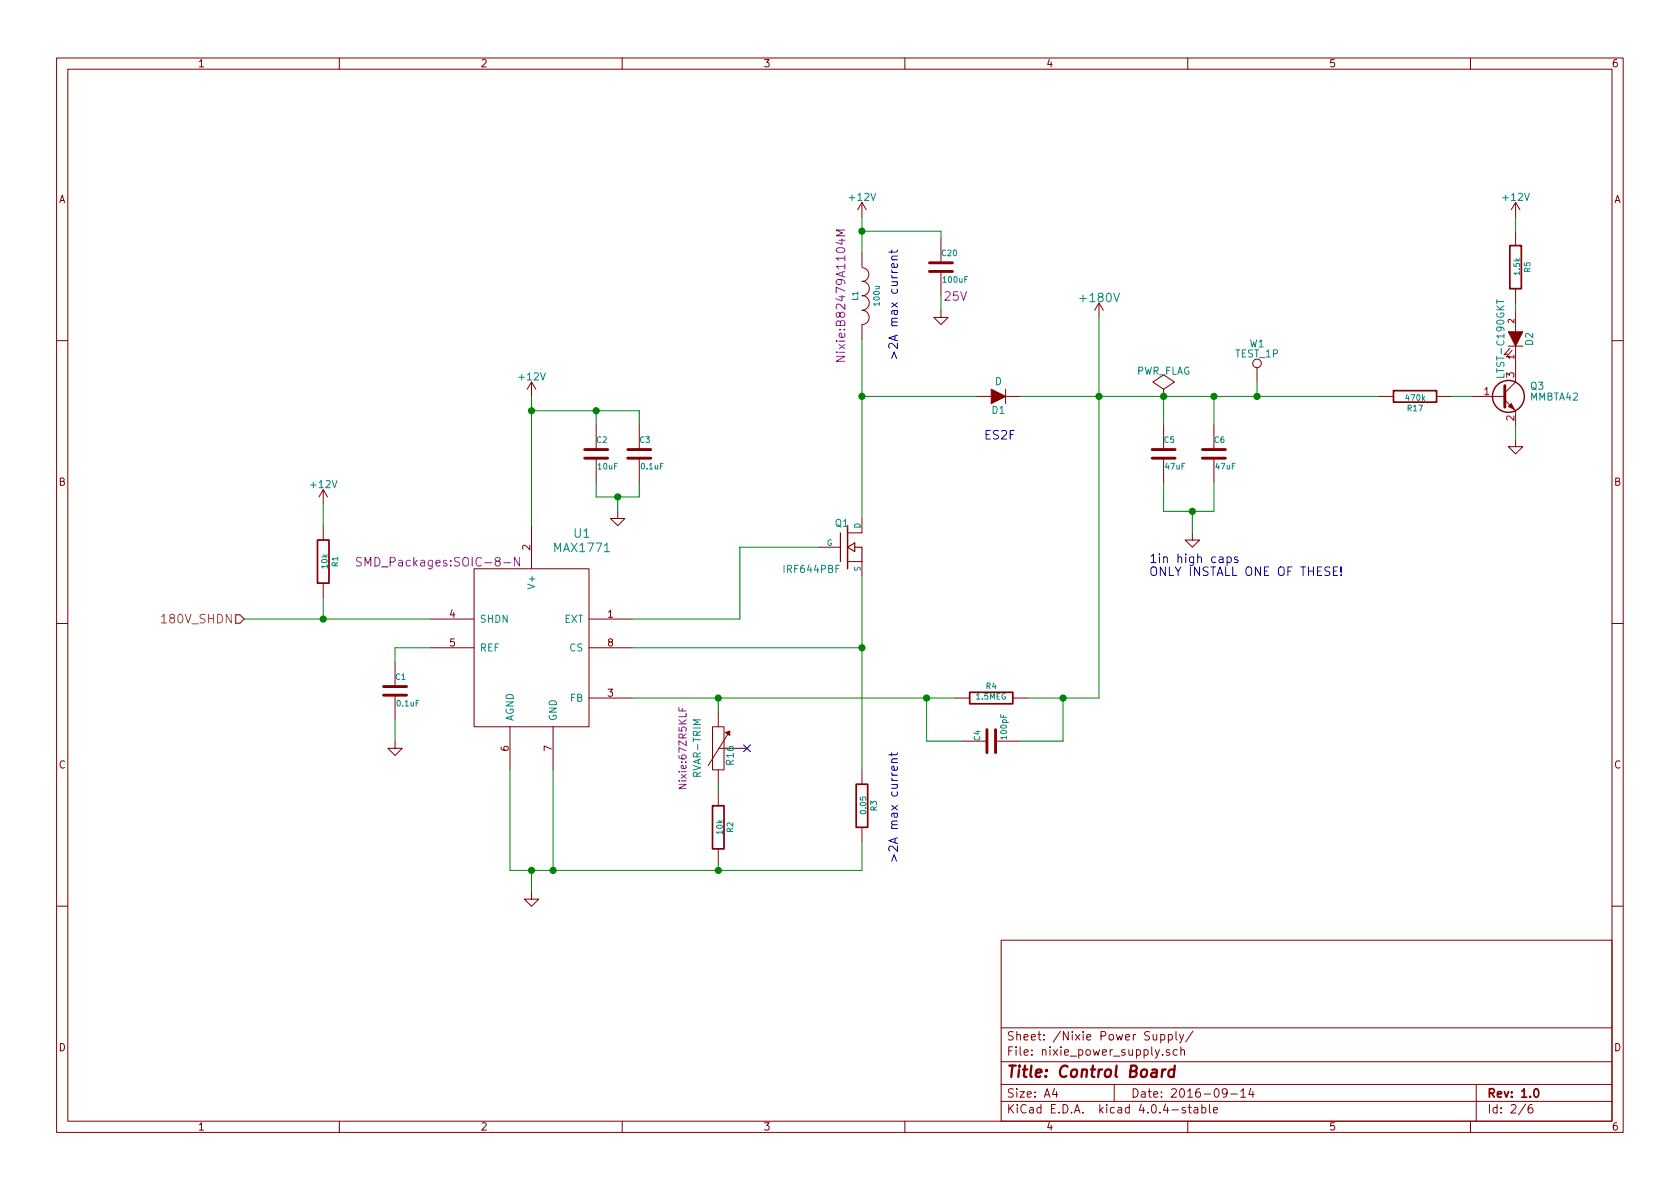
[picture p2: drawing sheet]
<svg xmlns="http://www.w3.org/2000/svg" width="297mm" height="210mm" viewBox="0 0 297 210" stroke-linecap="round" stroke-linejoin="round" font-family="sans-serif">
<g fill="none" stroke="#840000" stroke-width=".18">
<path d="M10 10.3h277v189.9h-277zM12 12.2h273v186.1h-273zM60 10.3v1.9M110 10.3v1.9M160 10.3v1.9M210 10.3v1.9M260 10.3v1.9M152.4 35.8v2.5M152.4 35.8l-.8 1.3M152.4 35.8l.8 1.3M268 35.8v2.5M268 35.8l-.8 1.3"/>
<path d="M268 35.8l.7 1.3M152.4 44.7v2.5M152.4 52.3a1.3 1.3 0 0 1 1.3 1.3 1.3 1.3 0 0 1-1.3 1.3 1.27 1.27 0 0 1 1.3 1.2 1.27 1.27 0 0 1-1.3 1.3v2.5M152.4 49.7a1.3 1.3 0 0 1 1.3 1.3 1.3 1.3 0 0 1-1.3 1.3M152.4 47.3a1.22 1.22 0 0 1 1.2 1.3 1.22 1.22 0 0 1-1.2 1.2M166.4 54.9v1.2h1.2l-1.2 1.3-1.3-1.3h1.3M166.4 42.2v4.3M166.4 48v4.3M194.3 53.6l-.8 1.3M194.3 53.6v2.5M194.3 53.6l.8 1.3M268 40.9v2.5"/>
<path d="M268 51v2.6M268 54.9v3.8M10 60.2h2M94 67.6v2.5M94 67.6l-.8 1.2M94 67.6l.7 1.2M105.4 75.2v4.3M113 75.2v4.3M172.7 70.1h2.6M177.8 68.8v2.6M177.8 70.1h2.5M205.7 70.1h.1"/>
<path d="M205.7 68.8l1.9-1.2-1.9-1.3-1.9 1.3 1.9 1.2v1.3M205.7 75.2v4.3M214.6 75.2v4.3M222.2 65v2.6M243.8 70.1h2.6M254 70.1h2.5M260.3 70.1h5.8M266.1 70.7l1.9 1.9v2.6M266.7 61.2h2.5M267 61.6l-1.1 1.1 .7-.1M267.3 62l-1 1.1 .7-.1M268 77.7v1.3h1.2l-1.2 1.3-1.3-1.3h1.3"/>
<path d="M268 61.2v6.4l-1.9 1.9M285 60.2h2M57.1 86.6v2.5M57.1 93v2.5M57.1 86.6l-.7 1.3M57.1 86.6l.8 1.3M94 93v7.6M105.4 81v4.3M109.2 90.4v1.3h1.3l-1.3 1.3-1.3-1.3h1.3M113 81v4.3M144.8 96.8h3.8M149.9 99.3h2.5v2.5"/>
<path d="M152.4 91.7v2.5h-2.5M205.7 81v4.3M210.8 94.2v1.3h1.3l-1.3 1.3-1.3-1.3h1.3M214.6 81v4.3M10 110.3h2M57.1 103.1v2.6M69.8 117.1v4.3M76.2 109.5h7.6M76.2 114.5h7.6M83.8 100.6h20.3v27.9h-20.3zM104.1 109.5h7.7M104.1 114.5h7.7"/>
<path d="M285 110.3h2M69.8 131.1v1.2h1.3l-1.3 1.3-1.2-1.3h1.2M69.8 122.9v4.3M90.2 128.5v7.6M97.8 128.5v7.6M104.1 123.4h7.7M126 128.5h2v7.6h-2zM127 126v2.5M127 136.1v2.6M127 139.9v2.6M127 132.3h5.1M129 129.3l-3.8 6.1"/>
<path d="M152.4 136.1v2.6M168.9 123.4h2.5M170.2 131.1h4.3M176 131.1h4.3M179.1 123.4h2.5M94 157.7v1.3h1.2l-1.2 1.3-1.3-1.3h1.3M127 150.1v2.5M152.4 146.3v2.5M10 160.2h2M177 166.3h108v32h-108zM285 160.2h2M60 198.3v1.9"/>
<path d="M110 198.3v1.9M160 198.3v1.9M177 194.8h108M177 191.8h108M177 187.8h108M177 181.8h108M186.4 192.5l-.3 1h.9M186.8 193v1M197 191.8v3M205.2 183l.5-.1 .2 .3-.1 .6h-.6M205.2 182.9v1.5M205.6 186.5v.1"/>
<path d="M206.6 183l.4-.1 .3 .3-.1 .6h-.6M206.6 182.9v1.5M206.8 185.7a.37 .37 0 0 0-.6 .1l.1 .2 .5 .2 .1 .1-.3 .3-.4-.1M207.9 182.4v1.3l.2 .2M208.1 185.7l-.4-.1-.3 .3 .1 .6 .2 .1 .4-.1M208.6 182.9l.3 1M208.8 185.7l.2-.1 .4 .1v.9M208.8 185.1v1.5M209.3 182.9l-.5 1.4-.2 .1M209.6 195.9a.37 .37 0 0 0-.6 .1l.1 .3 .5 .1 .1 .1-.3 .3-.4-.1M210 198.3v1.9M210.1 195.8h.5"/>
<path d="M210.3 195.3v1.3l.3 .2M210.9 182.3l-1.2 2M211.2 195.9h.5l.1 .9M211.8 196.2l-.5 .1-.2 .2 .2 .3 .5-.1M212.5 195.9l.4-.1 .3 .3-.1 .6h-.6M212.5 195.3v1.5M213.8 195.3v1.3l.2 .2M214.6 196.3l.7-.1-.1-.3-.4-.1-.2 .2v.7h.6M217 193.2l-.3 .3h-.3l-.3-.3v-.4l.2-.2 .4-.1 .2 .2a1.19 1.19 0 0 1-.2 1.2l-.4 .1M217.6 193.5h1.1M219.4 193l.4-.5v1.5M219.4 194h.8"/>
<path d="M221.2 192.5l-.4 1h.9M221.5 193v1M260 198.3v1.9M261 191.8v6.5M269.7 195.2l-1.2 2M270.9 195.3a.59 .59 0 0 0-.7 .7l.1 .7 .2 .1 .5-.1v-.5l-.1-.2-.4-.1-.3 .3"/>
<circle cx="222.2" cy="64.3" r=".76"/>
</g>
<path d="M267 43.4h2v7.6h-2zM246.4 69.1h7.6v2h-7.6zM56.1 95.5h2.1v7.6h-2.1zM151.4 138.7h2v7.6h-2zM171.4 122.4h7.7v2.1h-7.7zM126 142.5h2v7.6h-2zM271.3 192.7l.3-.2a.81 .81 0 0 1 .5 .6 .81 .81 0 0 1-.2 .8l-.2 .1a.79 .79 0 0 1-.4-1.3z" fill="none" stroke="#840000" stroke-width=".3"/>
<path d="M205.5 189.1l-.1 1.3M206.1 189.1a.54 .54 0 0 0-.6 .4M207.6 189.2a.7 .7 0 0 0-1 .3v.8l.3 .1 .6-.1M207.7 188.4l-.2 2" fill="none" stroke="#840000" stroke-width=".41"/>
<g fill="none" stroke="#840000" stroke-width=".51">
<path d="M164.3 48h4.1M164.3 46.5h4.1M103.4 79.5h4M111 79.5h4.1M203.7 79.5h4.1M212.6 79.5h4.1M266.1 68.2v3.8M103.4 81h4M111 81h4.1M203.7 81h4.1M212.6 81h4.1M67.8 122.9h4.1"/>
<path d="M67.8 121.4h4.1M174.5 129v4.1M176 129v4.1"/>
</g>
<path d="M149.4 40.7h-1.5l1 .5-1 .5h1.5M147.9 63h1.5l-1.5 .9h1.5M63.9 98.6a.62 .62 0 0 0-.8 .1v.5l.7 .3v.4a.62 .62 0 0 1-.8 .1M91.8 98.6v1.5l-.8-1.5v1.5M120 125.1v.6h1.3M120.6 125.3v.4" fill="none" stroke="#840084" stroke-width=".18"/>
<g fill="#840000" stroke="#840000" stroke-width=".18">
<path d="M266.7 58.7h2.5l-1.2 2.5z"/>
<path d="M175.3 68.8l2.5 1.3-2.5 1.3z"/>
<path d="M266.7 71.9l.5-.5 .5 1z"/>
<path d="M128.3 129.5l.7-.2v.7z"/>
</g>
<path d="M264.6 53v.7" fill="none" stroke="#008484" stroke-width=".18"/>
<path d="M28.5 109.1l.5-.5v1.6M28.5 110.2h.9" fill="none" stroke="#848400" stroke-width=".18"/>
<path d="M41.7 108.7h.7l.8 .8-.8 .7h-.7z" fill="none" stroke="#848400" stroke-width=".25"/>
<g fill="none" stroke="#0000c2" stroke-width=".18">
<path d="M157.7 45.9h1M157.7 44.2v.6M158.6 46.7l.1 .4-.2 .2-.8-.1v-.5l.3-.1 .2 .7M158.7 45.3h-.8a.37 .37 0 0 0-.3 .3 .37 .37 0 0 0 .2 .3M158.7 44.2l-.2 .4h-1.4M217 98.5a.48 .48 0 0 1 .6 .1v.7a.48 .48 0 0 1-.6 .1M217 98.5v1.5M218.8 98.5h-.3l-.2 .2v.2l.5 .2v.3h-.5M235.8 101h.5M236.5 100.2h-.7v1.6h.7M237.1 101.6v.2M237.1 100.2v1"/>
<path d="M157.7 133.1v.6M157.7 134.8h1M158.6 135.6l.1 .4-.2 .2-.8-.1v-.5l.3-.1 .2 .7M158.7 134.2h-.8a.37 .37 0 0 0-.3 .3 .37 .37 0 0 0 .2 .3M158.7 133.1l-.2 .4h-1.4"/>
</g>
<g fill="none" stroke="#008400" stroke-width=".18">
<path d="M152.4 38.3v6.4M268 38.3v2.6M152.4 59.9v31.8M152.4 40.9h14v1.3M166.4 52.3v2.6M194.3 56.1v67.3h-12.7M268 53.6v1.3M94 70.1v22.9M94 72.6h19v2.6M105.4 72.6v2.6M152.4 70.1h20.3M180.3 70.1h63.5"/>
<path d="M205.7 70.1v5.1M214.6 70.1v5.1M222.2 67.6v2.5M256.5 70.1h3.8M268 75.2v2.5M57.1 89.1v3.9M105.4 85.3v2.6h7.6v-2.6M109.2 87.9v2.5M144.8 96.8h-14v12.7h-19M205.7 85.3v5.1h8.9v-5.1M210.8 90.4v3.8M43.2 109.5h33"/>
<path d="M57.1 105.7v3.8M76.2 114.5h-6.4v2.6M111.8 114.5h40.6M152.4 101.8v34.3M69.8 127.2v3.9M90.2 136.1v17.8h62.2v-5.1M97.8 136.1v17.8M111.8 123.4h57.1M127 123.4v2.6M127 138.7v1.2M163.8 123.4v7.7h6.4M188 123.4v7.7h-7.7"/>
<path d="M94 153.9v3.8M127 152.6v1.3"/>
</g>
<g fill="#008400" stroke="#008400" stroke-width=".25">
<circle cx="152.4" cy="70.1" r=".51"/>
<circle cx="205.7" cy="70.1" r=".51"/>
<circle cx="214.6" cy="70.1" r=".51"/>
<circle cx="152.4" cy="114.5" r=".51"/>
<circle cx="163.8" cy="123.4" r=".51"/>
<circle cx="194.3" cy="70.1" r=".51"/>
<circle cx="188" cy="123.4" r=".51"/>
<circle cx="127" cy="123.4" r=".51"/>
<circle cx="97.8" cy="153.9" r=".51"/>
<circle cx="94" cy="153.9" r=".51"/>
<circle cx="127" cy="153.9" r=".51"/>
<circle cx="94" cy="72.6" r=".51"/>
<circle cx="105.4" cy="72.6" r=".51"/>
<circle cx="109.2" cy="87.9" r=".51"/>
<circle cx="152.4" cy="40.9" r=".51"/>
<circle cx="210.8" cy="90.4" r=".51"/>
<circle cx="57.2" cy="109.5" r=".51"/>
<circle cx="222.3" cy="70.1" r=".51"/>
</g>
<g fill="none" stroke="#840000" stroke-width=".25">
<path d="M149.9 93v7.6"/>
<circle cx="266.7" cy="70.1" r="2.82"/>
</g>
<path d="M131.5 131.7l1.2 1.2M132.7 131.7l-1.2 1.2" fill="none" stroke="#000084" stroke-width=".18"/>
<path d="M148.6 94.2v5.1M149.9 96.8l1.2-.8v1.5zM151.1 96.8h1.3v2.5" fill="none" stroke="#840000" stroke-width=".2"/>
<text font-size="2.8" fill="#840000" x="178" y="190.5">Title: Control Board</text>
<g font-size="2.1" fill="#840084">
<text x="167" y="53.2">25V</text>
<text x="149.5" y="62.9" transform="rotate(-90 149.5 62.9)">Nixie:B82479A1104M</text>
<text x="64.6" y="100.2">SMD_Packages:SOIC-8-N</text>
</g>
<g font-size="2.1" fill="#008484">
<text x="191.2" y="53.4">+180V</text>
<text x="101.5" y="95.1">U1</text>
<text x="98.1" y="97.6">MAX1771</text>
</g>
<g font-size="2.1" fill="#0000c2">
<text x="158.7" y="63.7" transform="rotate(-90 158.7 63.7)">&gt;2A max current</text>
<text x="174" y="77.7">ES2F</text>
<text x="203.2" y="99.6">1in high caps</text>
<text x="203.2" y="101.8">ONLY INSTALL ONE OF THESE!</text>
<text x="158.7" y="152.6" transform="rotate(-90 158.7 152.6)">&gt;2A max current</text>
</g>
<text font-size="2.1" fill="#848400" x="29.1" y="110.2">180V_SHDN</text>
<g font-size="2.1" fill="#840000">
<text x="178" y="184">Sheet: /Nixie Power Supply/</text>
<text x="178" y="186.7">File: nixie_power_supply.sch</text>
<text x="178" y="196.9">KiCad E.D.A. kicad 4.0.4-stable</text>
<text x="178" y="194.1">Size: A4</text>
<text x="200" y="194.1">Date: 2016-09-14</text>
<text x="263" y="194.1">Rev: 1.0</text>
<text x="263" y="196.9">Id: 2/6</text>
</g>
<g font-size="1.8" fill="#840000">
<text x="35" y="11.9">1</text>
<text x="85" y="11.9">2</text>
<text x="135" y="11.9">3</text>
<text x="185" y="11.9">4</text>
<text x="235" y="11.9">5</text>
<text x="285" y="11.9">6</text>
<text x="10.4" y="35.9">A</text>
<text x="285.4" y="35.9">A</text>
<text x="262.4" y="69.8">1</text>
<text x="267.7" y="66.8" transform="rotate(-90 267.7 66.8)">3</text>
<text x="267.7" y="74.4" transform="rotate(-90 267.7 74.4)">2</text>
<text x="10.4" y="85.9">B</text>
<text x="285.4" y="85.9">B</text>
<text x="93.7" y="97.3" transform="rotate(-90 93.7 97.3)">2</text>
<text x="79.5" y="109.2">4</text>
<text x="107.5" y="109.2">1</text>
<text x="79.5" y="114.3">5</text>
<text x="107.5" y="114.3">8</text>
<text x="107.5" y="123.2">3</text>
<text x="10.4" y="135.9">C</text>
<text x="89.9" y="132.8" transform="rotate(-90 89.9 132.8)">6</text>
<text x="97.5" y="132.8" transform="rotate(-90 97.5 132.8)">7</text>
<text x="285.4" y="135.9">C</text>
<text x="10.4" y="185.9">D</text>
<text x="285.4" y="185.9">D</text>
<text x="35" y="199.9">1</text>
<text x="85" y="199.9">2</text>
<text x="135" y="199.9">3</text>
<text x="185" y="199.9">4</text>
<text x="235" y="199.9">5</text>
<text x="285" y="199.9">6</text>
</g>
<g font-size="1.8" fill="#008484">
<text x="150.3" y="35.5">+12V</text>
<text x="265.9" y="35.5">+12V</text>
<text x="218.4" y="63.2">TEST_1P</text>
<text x="220.9" y="61.4">W1</text>
<text x="271" y="61.1" transform="rotate(-90 271 61.1)">D2</text>
<text x="91.9" y="67.3">+12V</text>
<text x="175.9" y="68.1">D</text>
<text x="200.8" y="66.2">PWR_FLAG</text>
<text x="266" y="66.4" transform="rotate(-90 266 66.4)">LTST-C190GKT</text>
<text x="270.6" y="70.8">MMBTA42</text>
<text x="270.6" y="68.9">Q3</text>
<text x="175.4" y="73.2">D1</text>
<text x="55.1" y="86.3">+12V</text>
<text x="147.7" y="93.2">Q1</text>
<text x="138.8" y="101.3">IRF644PBF</text>
<text x="94.6" y="103.8" transform="rotate(-90 94.6 103.8)">V+</text>
<text x="84.8" y="110.1">SHDN</text>
<text x="99.7" y="110.1">EXT</text>
<text x="84.8" y="115.2">REF</text>
<text x="100.7" y="115.2">CS</text>
<text x="100.8" y="124.1">FB</text>
<text x="90.8" y="127.5" transform="rotate(-90 90.8 127.5)">AGND</text>
<text x="98.4" y="127.5" transform="rotate(-90 98.4 127.5)">GND</text>
<text x="123.9" y="137.3" transform="rotate(-90 123.9 137.3)">RVAR-TRIM</text>
<text x="129.7" y="135.2" transform="rotate(-90 129.7 135.2)">R16</text>
</g>
<text font-size="1.8" fill="#840084" x="121.4" y="139.1" transform="rotate(-90 121.4 139.1)">Nixie:67ZR5KLF</text>
<g font-size="1.4" fill="#008484">
<text x="166.5" y="45.3">C20</text>
<text x="151.7" y="53.1" transform="rotate(-90 151.7 53.1)">L1</text>
<text x="155.5" y="53.9" transform="rotate(-90 155.5 53.9)">100u</text>
<text x="166.8" y="50">100uF</text>
<text x="268.7" y="48.6" transform="rotate(-90 268.7 48.6)">1.5k</text>
<text x="270.6" y="48.1" transform="rotate(-90 270.6 48.1)">R5</text>
<text x="248.6" y="70.9">470k</text>
<text x="248.9" y="72.7">R17</text>
<text x="105.5" y="78.3">C2</text>
<text x="105.8" y="83">10uF</text>
<text x="113.1" y="78.3">C3</text>
<text x="113.4" y="83">0.1uF</text>
<text x="205.8" y="78.3">C5</text>
<text x="206.1" y="83">47uF</text>
<text x="214.7" y="78.3">C6</text>
<text x="215" y="83">47uF</text>
<text x="152.1" y="93.5" transform="rotate(-90 152.1 93.5)">D</text>
<text x="57.9" y="100.5" transform="rotate(-90 57.9 100.5)">10k</text>
<text x="59.8" y="100.2" transform="rotate(-90 59.8 100.2)">R1</text>
<text x="146.2" y="96.5">G</text>
<text x="152.1" y="101" transform="rotate(-90 152.1 101)">S</text>
<text x="70" y="120.2">C1</text>
<text x="70.2" y="124.9">0.1uF</text>
<text x="172.6" y="123.7">1.5MEG</text>
<text x="174.4" y="121.8">R4</text>
<text x="173.3" y="131" transform="rotate(-90 173.3 131)">C4</text>
<text x="178" y="130.6" transform="rotate(-90 178 130.6)">100pF</text>
<text x="153.2" y="143.8" transform="rotate(-90 153.2 143.8)">0.05</text>
<text x="155" y="143.4" transform="rotate(-90 155 143.4)">R3</text>
<text x="127.8" y="147.4" transform="rotate(-90 127.8 147.4)">10k</text>
<text x="129.6" y="147.2" transform="rotate(-90 129.6 147.2)">R2</text>
</g>
<g font-size="1.4" fill="#840000">
<text x="267.7" y="57.1" transform="rotate(-90 267.7 57.1)">2</text>
<text x="267.7" y="63.5" transform="rotate(-90 267.7 63.5)">1</text>
</g>
</svg>
